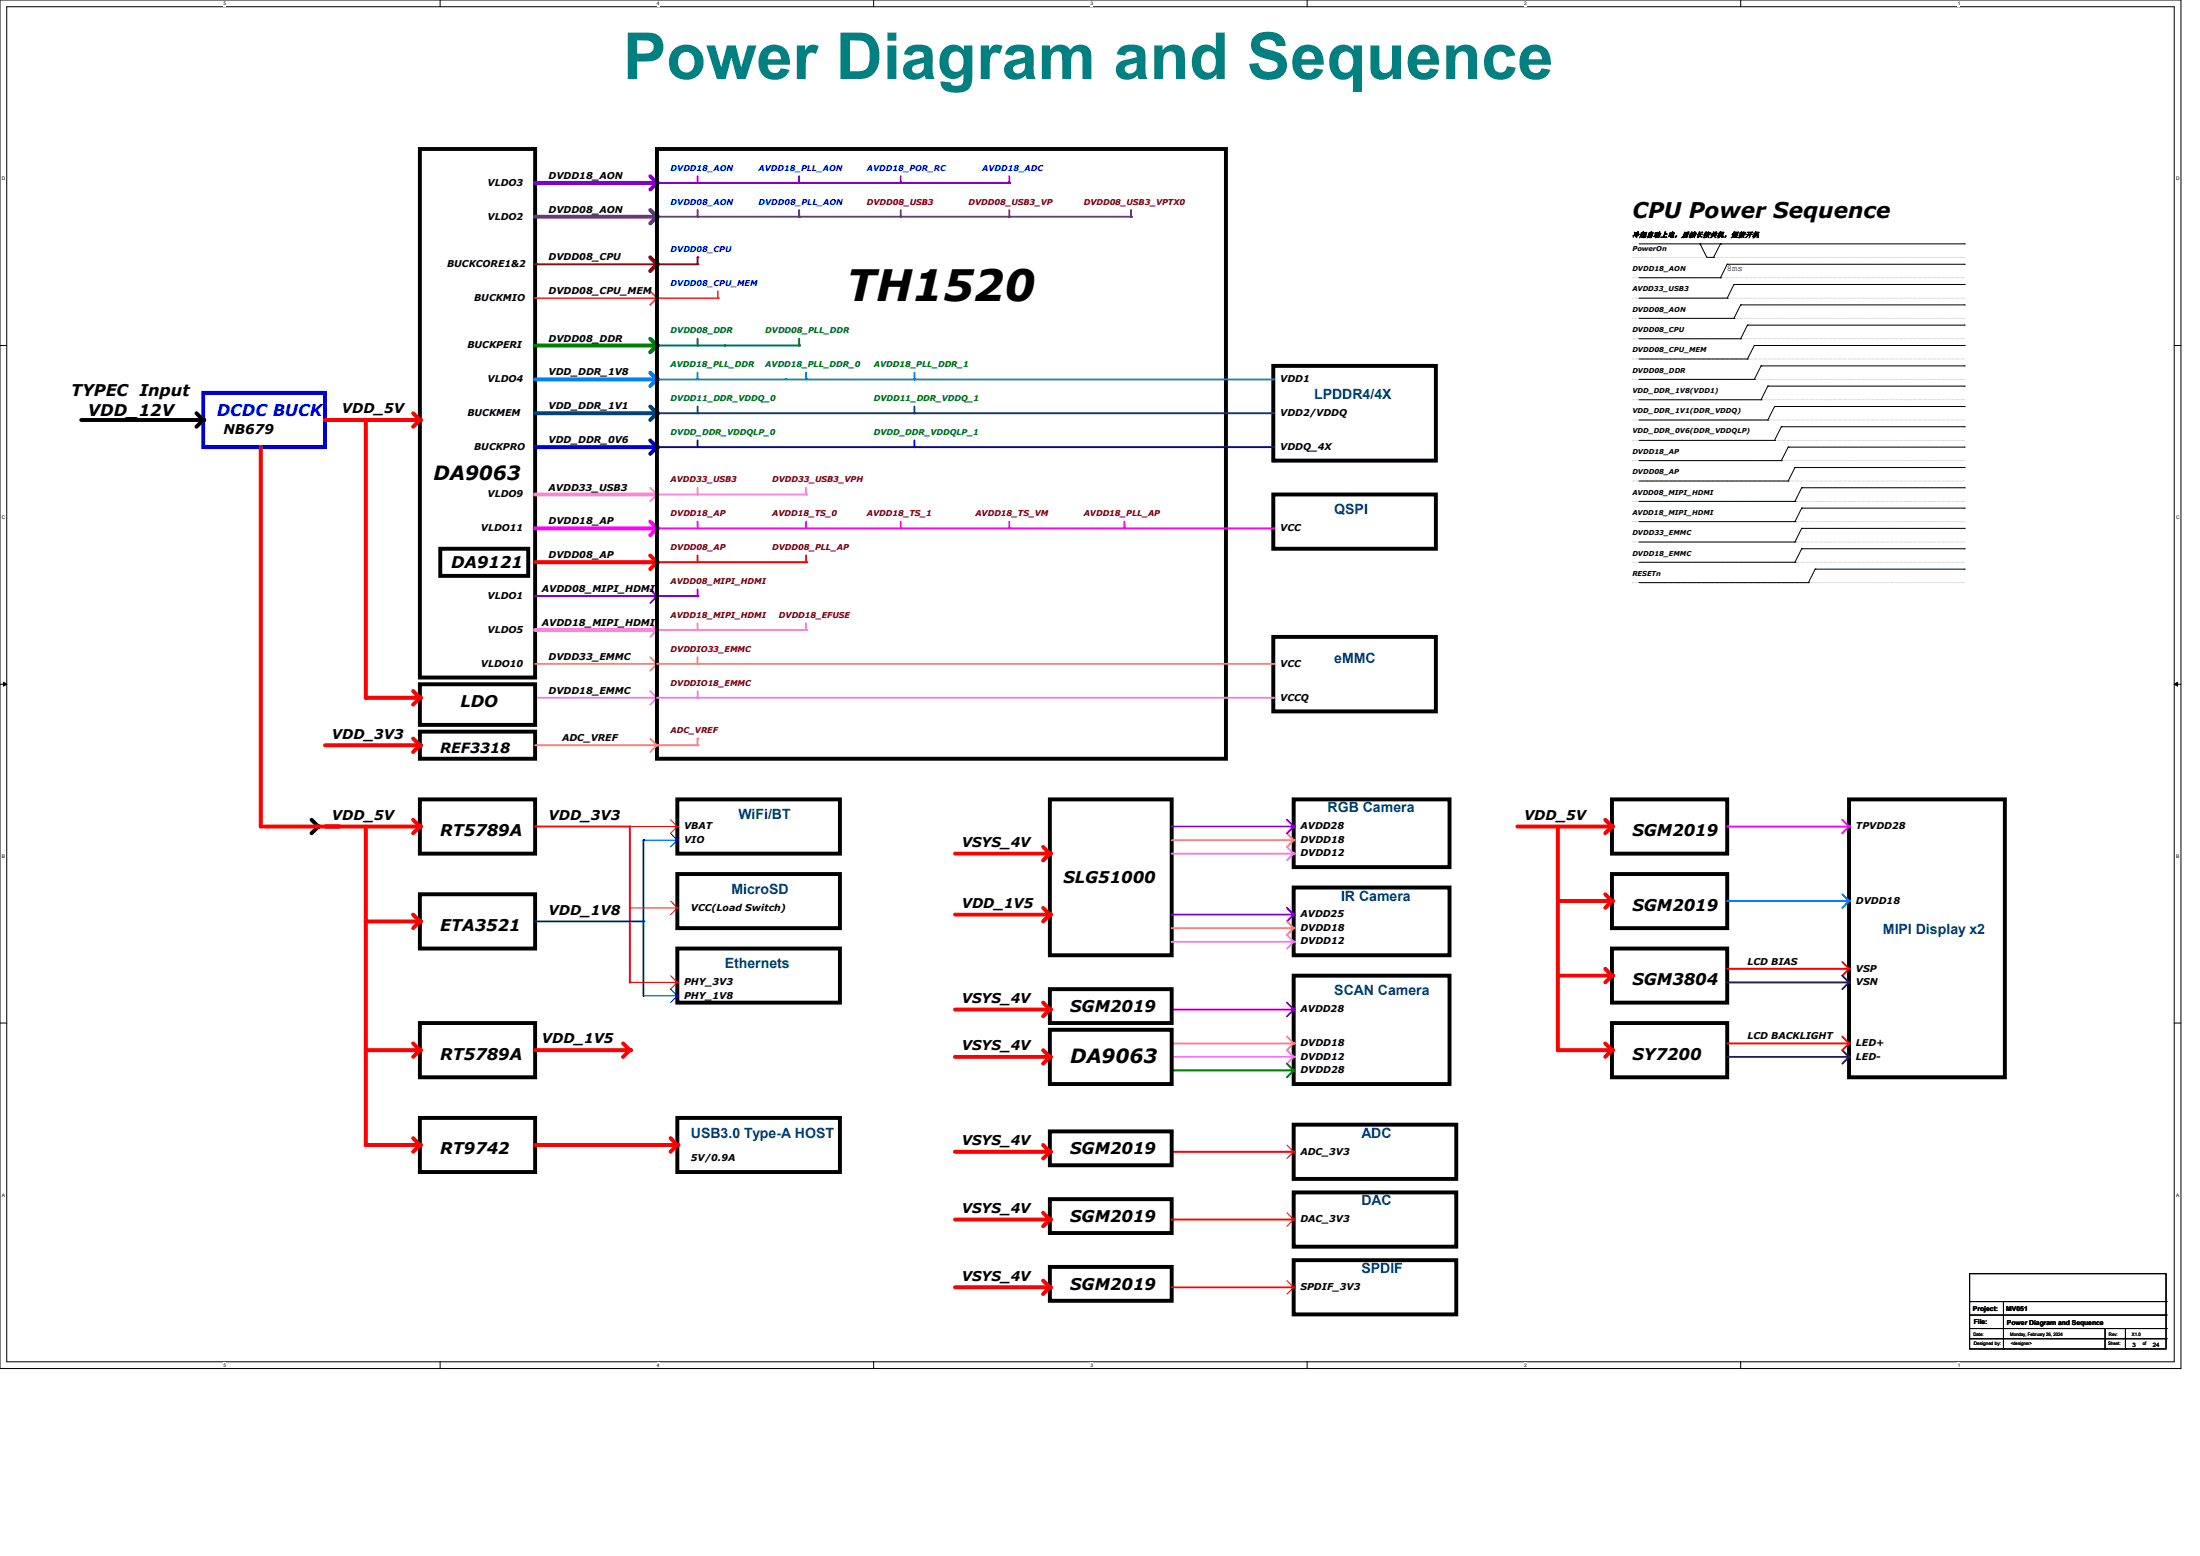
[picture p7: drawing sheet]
<svg xmlns="http://www.w3.org/2000/svg" width="297mm" height="210mm" viewBox="0 0 297 210" stroke-linecap="round" stroke-linejoin="round" font-family="sans-serif">
<path d="M0 0h294.4v184.7h-294.4zM.9 .9h292.6v182.9h-292.6z" fill="none" stroke="#000" stroke-width=".14"/>
<g fill="#fff">
<path d="M30.2 .1h.3v.7h-.3z"/>
<path d="M30.2 183.9h.3v.7h-.3z"/>
</g>
<path d="M59.4 0v.9M59.4 183.8v.9" fill="none" stroke="#000" stroke-width=".14"/>
<g fill="#fff">
<path d="M88.7 .1h.3v.7h-.3z"/>
<path d="M88.7 183.9h.3v.7h-.3z"/>
</g>
<path d="M117.9 0v.9M117.9 183.8v.9" fill="none" stroke="#000" stroke-width=".14"/>
<g fill="#fff">
<path d="M147.2 .1h.4v.7h-.4z"/>
<path d="M147.2 183.9h.4v.7h-.4z"/>
</g>
<path d="M176.5 0v.9M176.5 183.8v.9" fill="none" stroke="#000" stroke-width=".14"/>
<g fill="#fff">
<path d="M205.7 .1h.4v.7h-.4z"/>
<path d="M205.7 183.9h.4v.7h-.4z"/>
</g>
<path d="M235 0v.9M235 183.8v.9" fill="none" stroke="#000" stroke-width=".14"/>
<g fill="#fff">
<path d="M264.2 .1h.4v.7h-.4z"/>
<path d="M264.2 183.9h.4v.7h-.4z"/>
<path d="M.2 23.8h.5v.7h-.5z"/>
<path d="M293.8 23.8h.4v.7h-.4z"/>
<path d="M.2 69.5h.5v.7h-.5z"/>
<path d="M293.8 69.5h.4v.7h-.4z"/>
</g>
<path d="M0 46.6h.9M293.5 46.6h.9" fill="none" stroke="#000" stroke-width=".14"/>
<g fill="#fff">
<path d="M.2 115.2h.5v.8h-.5z"/>
<path d="M293.8 115.2h.4v.8h-.4z"/>
</g>
<path d="M0 92.4h.9M293.5 92.4h.9" fill="none" stroke="#000" stroke-width=".14"/>
<path d="M.5 92.1l.4 .3-.4 .2zM293.5 92.4l.5-.3v.5z" fill="#000" stroke="#000" stroke-width=".14"/>
<g fill="#fff">
<path d="M.2 160.9h.4v.8h-.4z"/>
<path d="M293.8 160.9h.4v.8h-.4z"/>
</g>
<g fill="none" stroke="#000" stroke-width=".14">
<path d="M233.2 35.7h.1M233.2 35.7l-.9 1.8M233.2 35.7h32M234.1 38.4h.1M234.1 38.4l-.9 1.8M234.1 38.4h31.1M265.2 35.7h.1M265.2 38.4h.1M221.3 40.2h11.9M221.3 51.2h15.5M221.3 43h12.8M221.3 45.7h13.7"/>
<path d="M221.3 48.5h14.6M221.3 54h16.4M221.3 56.7h17.4M221.3 59.4h18.3M233.2 40.2h.1M234.1 43h.1M235 41.1h.1M235 45.7h.1M235 41.1l-.9 1.9M235 41.1h30.2M235.9 43.9h.1M235.9 48.5h.1"/>
<path d="M235.9 43.9l-.9 1.8M235.9 43.9h29.3M236.8 46.6h.1M236.8 51.2h.1M236.8 46.6l-.9 1.9M236.8 46.6h28.4M237.7 49.4h.1M237.7 54h.1M237.7 49.4l-.9 1.8M237.7 49.4h27.5M238.7 52.1h.1M238.7 56.7h.1"/>
<path d="M238.7 52.1l-1 1.9M238.7 52.1h26.5M239.6 54.9h.1M239.6 59.4h.1M239.6 54.9l-.9 1.8M239.6 54.9h25.6M240.5 57.6h.1M240.5 57.6l-.9 1.8M240.5 57.6h24.7M265.2 41.1h.1M265.2 43.9h.1M265.2 46.6h.1"/>
<path d="M265.2 49.4h.1M265.2 52.1h.1M265.2 54.9h.1M265.2 57.6h.1M221.3 73.2h21M221.3 78.6h22.8M221.3 62.2h19.2M221.3 64.9h20.1M221.3 67.7h21M221.3 70.4h21M240.5 62.2h.1M241.4 60.3h.1"/>
<path d="M241.4 64.9h.1M241.4 60.3l-.9 1.9M241.4 60.3h23.8M242.3 63.1h.1M242.3 73.2h.1M242.3 67.7h.1M242.3 70.4h.1M242.3 63.1l-.9 1.8M242.3 63.1h22.9M243.2 65.8h.1M243.2 68.6h.1M243.2 71.3h.1"/>
<path d="M243.2 65.8l-.9 1.9M243.2 65.8h22M243.2 68.6l-.9 1.8M243.2 68.6h22M243.2 71.3h22M243.2 71.3l-.9 1.9M244.1 78.6h.1M245 76.8h.1M245 76.8h20.2M245 76.8l-.9 1.8M265.2 60.3h.1M265.2 63.1h.1"/>
<path d="M265.2 65.8h.1M265.2 68.6h.1M265.2 71.3h.1M265.2 76.8h.1M0 138.1h.9M293.5 138.1h.9"/>
</g>
<g fill="none" stroke="#c0c0c0" stroke-width=".14">
<path d="M220.4 40.2h44.8M220.4 43h44.8M220.4 45.7h44.8M220.4 48.5h44.8M220.4 51.2h44.8M220.4 54h44.8M220.4 56.7h44.8M220.4 59.4h44.8M265.2 40.2h.1M265.2 43h.1M265.2 45.7h.1M265.2 48.5h.1"/>
<path d="M265.2 51.2h.1M265.2 54h.1M265.2 56.7h.1M265.2 59.4h.1M220.4 62.2h44.8M220.4 64.9h44.8M220.4 67.7h44.8M220.4 70.4h44.8M220.4 73.2h44.8M220.4 78.6h44.8M265.2 62.2h.1M265.2 64.9h.1"/>
<path d="M265.2 67.7h.1M265.2 70.4h.1M265.2 73.2h.1M265.2 78.6h.1"/>
</g>
<path d="M27.4 53h16.5v7.3h-16.5z" fill="none" stroke="#00f" stroke-width=".53"/>
<path d="M56.7 20.1h15.5v71.3h-15.5z" fill="none" stroke="#000" stroke-width=".53"/>
<path d="M87.8 23.8l.9 .9" fill="none" stroke="#8000ff" stroke-width=".53"/>
<circle cx="88.7" cy="24.7" r=".26" fill="#8000ff"/>
<path d="M72.2 24.7h16.5" fill="none" stroke="#8000ff" stroke-width=".53"/>
<circle cx="88.7" cy="24.7" r=".26" fill="#8000ff"/>
<path d="M88.7 24.7l-.9 .9" fill="none" stroke="#8000ff" stroke-width=".53"/>
<circle cx="88.7" cy="24.7" r=".26" fill="#8000ff"/>
<path d="M88.7 24.7h47.5M136.2 24.7h.1" fill="none" stroke="#8000ff" stroke-width=".25"/>
<path d="M87.8 34.7l.9 1" fill="none" stroke="#800000" stroke-width=".53"/>
<circle cx="88.7" cy="35.7" r=".26" fill="#800000"/>
<path d="M72.2 35.7h16.5M88.7 35.7h.1" fill="none" stroke="#800000" stroke-width=".25"/>
<path d="M88.7 35.7l-.9 .9" fill="none" stroke="#800000" stroke-width=".53"/>
<circle cx="88.7" cy="35.7" r=".26" fill="#800000"/>
<path d="M87.8 39.3l.9 .9M72.2 40.2h16.5M88.7 40.2h.1M88.7 40.2l-.9 .9" fill="none" stroke="#ff8000" stroke-width=".25"/>
<path d="M87.8 45.7l.9 .9" fill="none" stroke="#008000" stroke-width=".53"/>
<circle cx="88.7" cy="46.6" r=".26" fill="#008000"/>
<path d="M88.7 46.6h9.1M97.8 46.6h.1M107.9 46.6h.1M107.9 45.7v.9" fill="none" stroke="#008000" stroke-width=".25"/>
<path d="M72.2 46.6h16.5" fill="none" stroke="#008000" stroke-width=".53"/>
<circle cx="88.7" cy="46.6" r=".26" fill="#008000"/>
<path d="M88.7 46.6l-.9 .9" fill="none" stroke="#008000" stroke-width=".53"/>
<circle cx="88.7" cy="46.6" r=".26" fill="#008000"/>
<path d="M97.8 46.6h10.1M107.9 46.6h.1" fill="none" stroke="#008000" stroke-width=".25"/>
<path d="M87.8 50.3l.9 .9" fill="none" stroke="#0080ff" stroke-width=".53"/>
<circle cx="88.7" cy="51.2" r=".26" fill="#0080ff"/>
<path d="M72.2 51.2h16.5" fill="none" stroke="#0080ff" stroke-width=".53"/>
<circle cx="88.7" cy="51.2" r=".26" fill="#0080ff"/>
<path d="M88.7 51.2l-.9 .9" fill="none" stroke="#0080ff" stroke-width=".53"/>
<circle cx="88.7" cy="51.2" r=".26" fill="#0080ff"/>
<path d="M86.9 51.2h36.5M106.1 51.2h.1M123.4 51.2h.1" fill="none" stroke="#0080ff" stroke-width=".25"/>
<path d="M87.8 65.8l.9 .9M88.7 66.7h.1" fill="none" stroke="#ff80c0" stroke-width=".25"/>
<path d="M72.2 66.7h16.5" fill="none" stroke="#ff80c0" stroke-width=".53"/>
<circle cx="88.7" cy="66.7" r=".26" fill="#ff80c0"/>
<path d="M88.7 66.7h.1M88.7 66.7l-.9 1" fill="none" stroke="#ff80c0" stroke-width=".25"/>
<path d="M87.8 70.4l.9 .9" fill="none" stroke="#f0f" stroke-width=".53"/>
<circle cx="88.7" cy="71.3" r=".26" fill="#f0f"/>
<path d="M72.2 71.3h16.5" fill="none" stroke="#f0f" stroke-width=".53"/>
<circle cx="88.7" cy="71.3" r=".26" fill="#f0f"/>
<path d="M88.7 71.3l-.9 .9" fill="none" stroke="#f0f" stroke-width=".53"/>
<circle cx="88.7" cy="71.3" r=".26" fill="#f0f"/>
<path d="M43.9 56.7h12.8" fill="none" stroke="#f00" stroke-width=".53"/>
<circle cx="56.7" cy="56.7" r=".26" fill="#f00"/>
<path d="M35.2 60.3v51.2" fill="none" stroke="#f00" stroke-width=".53"/>
<circle cx="35.2" cy="111.5" r=".26" fill="#f00"/>
<path d="M91.4 118h22v7.3h-22zM91.4 107.9h22v7.3h-22z" fill="none" stroke="#000" stroke-width=".53"/>
<path d="M94.2 24.7h.1M94.2 23.8v.9M107.9 24.7h.1M107.9 23.8v.9M121.6 24.7h.1M121.6 23.8v.9M136.2 24.7h.1M136.2 23.8v.9" fill="none" stroke="#8000ff" stroke-width=".25"/>
<path d="M94.2 29.3h.1M94.2 28.3v1" fill="none" stroke="#800080" stroke-width=".25"/>
<path d="M87.8 28.3l.9 1" fill="none" stroke="#800080" stroke-width=".53"/>
<circle cx="88.7" cy="29.3" r=".26" fill="#800080"/>
<path d="M72.2 29.3h16.5" fill="none" stroke="#800080" stroke-width=".53"/>
<circle cx="88.7" cy="29.3" r=".26" fill="#800080"/>
<path d="M88.7 29.3l-.9 .9" fill="none" stroke="#800080" stroke-width=".53"/>
<circle cx="88.7" cy="29.3" r=".26" fill="#800080"/>
<path d="M107.9 29.3h.1M107.9 28.3v1" fill="none" stroke="#800080" stroke-width=".25"/>
<path d="M88.7 35.7h5.5M94.2 35.7h.1M94.2 34.7h.1M94.2 34.7v1" fill="none" stroke="#800000" stroke-width=".25"/>
<path d="M96.9 39.3v.9M88.7 40.2h8.2M96.9 40.2h.1" fill="none" stroke="#ff8000" stroke-width=".25"/>
<path d="M94.2 46.6h.1M94.2 45.7v.9" fill="none" stroke="#008000" stroke-width=".25"/>
<path d="M94.2 51.2h.1M94.2 50.3v.9M108.8 51.2h.1M108.8 50.3v.9M123.4 51.2h.1M123.4 50.3v.9" fill="none" stroke="#0080ff" stroke-width=".25"/>
<path d="M87.8 54.9l.9 .9" fill="none" stroke="#004080" stroke-width=".53"/>
<circle cx="88.7" cy="55.8" r=".26" fill="#004080"/>
<path d="M94.2 55.8h.1M94.2 54.9v.9" fill="none" stroke="#004080" stroke-width=".25"/>
<path d="M72.2 55.8h16.5" fill="none" stroke="#004080" stroke-width=".53"/>
<circle cx="88.7" cy="55.8" r=".26" fill="#004080"/>
<path d="M88.7 55.8l-.9 .9" fill="none" stroke="#004080" stroke-width=".53"/>
<circle cx="88.7" cy="55.8" r=".26" fill="#004080"/>
<path d="M86.9 55.8h36.5M123.4 55.8h.1M123.4 54.9v.9" fill="none" stroke="#004080" stroke-width=".25"/>
<path d="M87.8 59.4l.9 .9" fill="none" stroke="#0000a0" stroke-width=".53"/>
<circle cx="88.7" cy="60.3" r=".26" fill="#0000a0"/>
<path d="M94.2 59.4v.9M94.2 60.3h.1" fill="none" stroke="#0000a0" stroke-width=".25"/>
<path d="M72.2 60.3h16.5" fill="none" stroke="#0000a0" stroke-width=".53"/>
<circle cx="88.7" cy="60.3" r=".26" fill="#0000a0"/>
<path d="M88.7 60.3l-.9 1" fill="none" stroke="#0000a0" stroke-width=".53"/>
<circle cx="88.7" cy="60.3" r=".26" fill="#0000a0"/>
<path d="M123.4 59.4v.9M86.9 60.3h36.5M123.4 60.3h.1" fill="none" stroke="#0000a0" stroke-width=".25"/>
<path d="M88.7 66.7h20.1M94.2 66.7h.1M94.2 65.8v.9M108.8 66.7h.1M108.8 65.8v.9" fill="none" stroke="#ff80c0" stroke-width=".25"/>
<path d="M88.7 29.3h64M121.6 29.3h.1M121.6 28.3v1M136.2 29.3h.1M136.2 28.3v1M152.7 29.3h.1M152.7 28.3v1" fill="none" stroke="#800080" stroke-width=".25"/>
<path d="M88.7 71.3h63.1M94.2 71.3h.1M94.2 70.4v.9M108.8 71.3h.1M108.8 70.4v.9M121.6 71.3h.1M121.6 70.4v.9M136.2 71.3h.1M136.2 70.4v.9M151.8 71.3h.1M151.8 70.4v.9" fill="none" stroke="#f0f" stroke-width=".25"/>
<path d="M88.7 75.9h20.1M108.8 75.9h.1" fill="none" stroke="#f00" stroke-width=".25"/>
<path d="M87.8 75l.9 .9" fill="none" stroke="#f00" stroke-width=".53"/>
<circle cx="88.7" cy="75.9" r=".26" fill="#f00"/>
<path d="M94.2 75.9h.1M94.2 75v.9" fill="none" stroke="#f00" stroke-width=".25"/>
<path d="M72.2 75.9h16.5" fill="none" stroke="#f00" stroke-width=".53"/>
<circle cx="88.7" cy="75.9" r=".26" fill="#f00"/>
<path d="M88.7 75.9l-.9 .9" fill="none" stroke="#f00" stroke-width=".53"/>
<circle cx="88.7" cy="75.9" r=".26" fill="#f00"/>
<path d="M108.8 75.9h.1M108.8 75v.9" fill="none" stroke="#f00" stroke-width=".25"/>
<path d="M87.8 79.5l.9 1M94.2 79.5v1M72.2 80.5h22M88.7 80.5h.1M88.7 80.5l-.9 .9M94.2 80.5h.1" fill="none" stroke="#8000ff" stroke-width=".25"/>
<path d="M87.8 84.1l.9 .9M88.7 85h.1M94.2 85h.1M94.2 84.1v.9M108.8 85h.1M108.8 84.1v.9" fill="none" stroke="#ff80c0" stroke-width=".25"/>
<path d="M72.2 85h16.5" fill="none" stroke="#ff80c0" stroke-width=".53"/>
<circle cx="88.7" cy="85" r=".26" fill="#ff80c0"/>
<path d="M88.7 85h.1M88.7 85h20.1M88.7 85l-.9 1M108.8 85h.1" fill="none" stroke="#ff80c0" stroke-width=".25"/>
<path d="M72.2 89.6h99.7M87.8 88.7l.9 .9M88.7 89.6h.1M88.7 89.6l-.9 .9M94.2 89.6h.1M94.2 88.7v.9M171.9 89.6h.1" fill="none" stroke="#ff8080" stroke-width=".25"/>
<path d="M72.2 94.2h99.7M87.8 93.3l.9 .9M88.7 94.2h.1M88.7 94.2l-.9 .9M94.2 94.2h.1M94.2 93.3v.9M171.9 94.2h.1" fill="none" stroke="#ff80ff" stroke-width=".25"/>
<path d="M88.7 20.1h76.8v82.3h-76.8zM171.9 49.4h21.9v12.8h-21.9zM171.9 66.7h21.9v7.4h-21.9zM56.7 92.4h15.5v5.4h-15.5zM171.9 86h21.9v10h-21.9z" fill="none" stroke="#000" stroke-width=".53"/>
<path d="M123.4 60.3h48.5M171.9 60.3h.1" fill="none" stroke="#0000a0" stroke-width=".25"/>
<path d="M123.4 55.8h48.5M171.9 55.8h.1" fill="none" stroke="#004080" stroke-width=".25"/>
<path d="M123.4 51.2h48.5M171.9 51.2h.1" fill="none" stroke="#0080ff" stroke-width=".25"/>
<path d="M151.8 71.3h20.1M171.9 71.3h.1" fill="none" stroke="#f0f" stroke-width=".25"/>
<path d="M55.8 55.8l.9 .9" fill="none" stroke="#f00" stroke-width=".53"/>
<circle cx="56.7" cy="56.7" r=".26" fill="#f00"/>
<path d="M56.7 56.7l-.9 .9" fill="none" stroke="#f00" stroke-width=".53"/>
<circle cx="56.7" cy="56.7" r=".26" fill="#f00"/>
<path d="M55.8 93.3l.9 .9" fill="none" stroke="#f00" stroke-width=".53"/>
<circle cx="56.7" cy="94.2" r=".26" fill="#f00"/>
<path d="M56.7 94.2l-.9 .9" fill="none" stroke="#f00" stroke-width=".53"/>
<circle cx="56.7" cy="94.2" r=".26" fill="#f00"/>
<path d="M49.4 94.2h7.3" fill="none" stroke="#f00" stroke-width=".53"/>
<circle cx="56.7" cy="94.2" r=".26" fill="#f00"/>
<path d="M49.4 56.7v37.5" fill="none" stroke="#f00" stroke-width=".53"/>
<circle cx="49.4" cy="94.2" r=".26" fill="#f00"/>
<path d="M56.7 107.9h15.5v7.3h-15.5z" fill="none" stroke="#000" stroke-width=".53"/>
<path d="M43.9 111.5h12.8" fill="none" stroke="#f00" stroke-width=".53"/>
<circle cx="56.7" cy="111.5" r=".26" fill="#f00"/>
<path d="M42.1 110.6l.9 .9-.9 1" fill="none" stroke="#000" stroke-width=".53"/>
<circle cx="43" cy="111.5" r=".26" fill="#000"/>
<path d="M35.7 111.5h10" fill="none" stroke="#f00" stroke-width=".53"/>
<circle cx="45.7" cy="111.5" r=".26" fill="#f00"/>
<path d="M55.8 110.6l.9 .9" fill="none" stroke="#f00" stroke-width=".53"/>
<circle cx="56.7" cy="111.5" r=".26" fill="#f00"/>
<path d="M56.7 111.5l-.9 1" fill="none" stroke="#f00" stroke-width=".53"/>
<circle cx="56.7" cy="111.5" r=".26" fill="#f00"/>
<path d="M11 56.7h16.4M26.5 55.8l.9 .9M27.4 56.7l-.9 .9M56.7 120.7h15.5v7.3h-15.5z" fill="none" stroke="#000" stroke-width=".53"/>
<circle cx="27.4" cy="56.7" r=".26" fill="#000"/>
<path d="M55.8 123.4l.9 1" fill="none" stroke="#f00" stroke-width=".53"/>
<circle cx="56.7" cy="124.4" r=".26" fill="#f00"/>
<path d="M56.7 124.4l-.9 .9" fill="none" stroke="#f00" stroke-width=".53"/>
<circle cx="56.7" cy="124.4" r=".26" fill="#f00"/>
<path d="M49.4 124.4h7.3" fill="none" stroke="#f00" stroke-width=".53"/>
<circle cx="56.7" cy="124.4" r=".26" fill="#f00"/>
<path d="M49.4 111.5v12.9" fill="none" stroke="#f00" stroke-width=".53"/>
<circle cx="49.4" cy="124.4" r=".26" fill="#f00"/>
<g fill="none" stroke="#f00" stroke-width=".14">
<path d="M84.1 111.5h.1M84.1 111.5h7.3M90.5 110.6l.9 .9M91.4 111.5h.1M91.4 111.5l-.9 1M85 122.5h.1M85 132.6h.1M85 122.5h6.4M85 132.6h6.4M90.5 121.6l.9 .9M90.5 131.7l.9 .9M91.4 122.5h.1"/>
<path d="M91.4 132.6h.1M91.4 122.5l-.9 .9M91.4 132.6l-.9 .9"/>
</g>
<path d="M86.9 113.4h4.5M90.5 112.5l.9 .9M91.4 113.4h.1M91.4 113.4l-.9 .9M86.9 134.4h4.5M90.5 133.5l.9 .9M91.4 134.4h.1M91.4 134.4l-.9 .9" fill="none" stroke="#00f" stroke-width=".14"/>
<path d="M72.2 111.5h12.8M85 111.5h.1M85 111.5v21.1M85 132.6h.1" fill="none" stroke="#f00" stroke-width=".25"/>
<path d="M86.9 113.4h.1M86.9 113.4v21M72.2 124.4h14.7M86.9 124.4h.1" fill="none" stroke="#00f" stroke-width=".25"/>
<path d="M91.4 128h22v7.3h-22z" fill="none" stroke="#000" stroke-width=".53"/>
<path d="M49.4 124.4v30.1" fill="none" stroke="#f00" stroke-width=".53"/>
<circle cx="49.4" cy="154.5" r=".26" fill="#f00"/>
<path d="M174.6 107.9h21.1v9.1h-21.1zM217.6 107.9h15.6v7.3h-15.6zM217.6 118h15.6v7.3h-15.6zM217.6 128h15.6v7.3h-15.6z" fill="none" stroke="#000" stroke-width=".53"/>
<path d="M216.7 110.6l.9 .9" fill="none" stroke="#f00" stroke-width=".53"/>
<circle cx="217.6" cy="111.5" r=".26" fill="#f00"/>
<path d="M217.6 111.5l-.9 1" fill="none" stroke="#f00" stroke-width=".53"/>
<circle cx="217.6" cy="111.5" r=".26" fill="#f00"/>
<path d="M204.8 111.5h12.8" fill="none" stroke="#f00" stroke-width=".53"/>
<circle cx="217.6" cy="111.5" r=".26" fill="#f00"/>
<path d="M216.7 120.7l.9 .9" fill="none" stroke="#f00" stroke-width=".53"/>
<circle cx="217.6" cy="121.6" r=".26" fill="#f00"/>
<path d="M217.6 121.6l-.9 .9" fill="none" stroke="#f00" stroke-width=".53"/>
<circle cx="217.6" cy="121.6" r=".26" fill="#f00"/>
<path d="M210.3 121.6h7.3" fill="none" stroke="#f00" stroke-width=".53"/>
<circle cx="217.6" cy="121.6" r=".26" fill="#f00"/>
<path d="M210.3 111.5v30.2" fill="none" stroke="#f00" stroke-width=".53"/>
<circle cx="210.3" cy="141.7" r=".26" fill="#f00"/>
<path d="M216.7 130.7l.9 1" fill="none" stroke="#f00" stroke-width=".53"/>
<circle cx="217.6" cy="131.7" r=".26" fill="#f00"/>
<path d="M217.6 131.7l-.9 .9" fill="none" stroke="#f00" stroke-width=".53"/>
<circle cx="217.6" cy="131.7" r=".26" fill="#f00"/>
<path d="M210.3 131.7h7.3" fill="none" stroke="#f00" stroke-width=".53"/>
<circle cx="217.6" cy="131.7" r=".26" fill="#f00"/>
<path d="M141.7 107.9h16.5v21h-16.5zM174.6 119.8h21.1v9.1h-21.1zM249.6 107.9h21.1v37.5h-21.1zM174.6 131.7h21.1v14.6h-21.1zM217.6 138.1h15.6v7.3h-15.6z" fill="none" stroke="#000" stroke-width=".53"/>
<path d="M158.2 113.4h16.4M173.7 112.5l.9 .9M174.6 113.4h.1M174.6 113.4l-.9 .9M158.2 125.3h16.4M173.7 124.4l.9 .9M173.7 139.9l.9 .9M174.6 125.3h.1M174.6 125.3l-.9 .9M158.2 140.8h16.4M174.6 140.8h.1M174.6 140.8l-.9 .9" fill="none" stroke="#ff8080" stroke-width=".25"/>
<path d="M158.2 115.2h16.4M173.7 114.3l.9 .9M174.6 115.2h.1M174.6 115.2l-.9 .9M158.2 127.1h16.4M173.7 126.2l.9 .9M174.6 127.1h.1M174.6 127.1l-.9 .9M158.2 142.6h16.4M173.7 141.7l.9 .9M174.6 142.6h.1M174.6 142.6l-.9 1" fill="none" stroke="#ff80ff" stroke-width=".25"/>
<path d="M158.2 111.5h16.4M173.7 110.6l.9 .9M174.6 111.5h.1M174.6 111.5l-.9 1M158.2 123.4h16.4M158.2 136.2h16.4M173.7 122.5l.9 .9M173.7 135.3l.9 .9M174.6 123.4h.1M174.6 136.2h.1M174.6 123.4l-.9 1M174.6 136.2l-.9 1" fill="none" stroke="#8000ff" stroke-width=".25"/>
<path d="M158.2 144.5h16.4M173.7 143.6l.9 .9M174.6 144.5h.1M174.6 144.5l-.9 .9" fill="none" stroke="#008000" stroke-width=".25"/>
<path d="M216.7 140.8l.9 .9" fill="none" stroke="#f00" stroke-width=".53"/>
<circle cx="217.6" cy="141.7" r=".26" fill="#f00"/>
<path d="M217.6 141.7l-.9 .9" fill="none" stroke="#f00" stroke-width=".53"/>
<circle cx="217.6" cy="141.7" r=".26" fill="#f00"/>
<path d="M210.3 141.7h7.3" fill="none" stroke="#f00" stroke-width=".53"/>
<circle cx="217.6" cy="141.7" r=".26" fill="#f00"/>
<path d="M233.2 111.5h16.4M248.7 110.6l.9 .9M249.6 111.5h.1M249.6 111.5l-.9 1" fill="none" stroke="#f0f" stroke-width=".25"/>
<path d="M233.2 130.7h16.4M248.7 129.8l.9 .9M248.7 139.9l.9 .9M249.6 130.7h.1M249.6 130.7l-.9 1M233.2 140.8h16.4M249.6 140.8h.1M249.6 140.8l-.9 .9" fill="none" stroke="#f00" stroke-width=".25"/>
<path d="M233.2 132.6h16.4M248.7 131.7l.9 .9M249.6 132.6h.1M249.6 132.6l-.9 .9M233.2 142.6h16.4M248.7 141.7l.9 .9M249.6 142.6h.1M249.6 142.6l-.9 1" fill="none" stroke="#400040" stroke-width=".25"/>
<path d="M233.2 121.6h16.4M248.7 120.7l.9 .9M249.6 121.6h.1M249.6 121.6l-.9 .9" fill="none" stroke="#0080ff" stroke-width=".25"/>
<path d="M140.8 114.3l.9 .9" fill="none" stroke="#f00" stroke-width=".53"/>
<circle cx="141.7" cy="115.2" r=".26" fill="#f00"/>
<path d="M141.7 115.2l-.9 .9" fill="none" stroke="#f00" stroke-width=".53"/>
<circle cx="141.7" cy="115.2" r=".26" fill="#f00"/>
<path d="M128.9 115.2h12.8" fill="none" stroke="#f00" stroke-width=".53"/>
<circle cx="141.7" cy="115.2" r=".26" fill="#f00"/>
<path d="M56.7 150.9h15.5v7.3h-15.5z" fill="none" stroke="#000" stroke-width=".53"/>
<path d="M55.8 153.6l.9 .9" fill="none" stroke="#f00" stroke-width=".53"/>
<circle cx="56.7" cy="154.5" r=".26" fill="#f00"/>
<path d="M56.7 154.5l-.9 .9" fill="none" stroke="#f00" stroke-width=".53"/>
<circle cx="56.7" cy="154.5" r=".26" fill="#f00"/>
<path d="M49.4 154.5h7.3" fill="none" stroke="#f00" stroke-width=".53"/>
<circle cx="56.7" cy="154.5" r=".26" fill="#f00"/>
<path d="M59.4 74.1h11.9v3.6h-11.9zM141.7 139h16.5v7.3h-16.5zM141.7 133.5h16.5v4.6h-16.5zM91.4 150.9h22v7.3h-22zM141.7 152.7h16.5v4.6h-16.5zM174.6 151.8h22v7.3h-22zM141.7 161.8h16.5v4.6h-16.5zM174.6 160.9h22v7.4h-22z" fill="none" stroke="#000" stroke-width=".53"/>
<path d="M173.7 154.5l.9 .9M174.6 155.4h.1M174.6 155.4l-.9 1M173.7 163.7l.9 .9M174.6 164.6h.1M174.6 164.6l-.9 .9" fill="none" stroke="#f00" stroke-width=".14"/>
<path d="M158.2 155.4h16.4M174.6 155.4h.1M158.2 164.6h16.4M174.6 164.6h.1" fill="none" stroke="#f00" stroke-width=".25"/>
<path d="M140.8 154.5l.9 .9" fill="none" stroke="#f00" stroke-width=".53"/>
<circle cx="141.7" cy="155.4" r=".26" fill="#f00"/>
<path d="M141.7 155.4l-.9 1" fill="none" stroke="#f00" stroke-width=".53"/>
<circle cx="141.7" cy="155.4" r=".26" fill="#f00"/>
<path d="M128.9 155.4h12.8" fill="none" stroke="#f00" stroke-width=".53"/>
<circle cx="141.7" cy="155.4" r=".26" fill="#f00"/>
<path d="M140.8 163.7l.9 .9" fill="none" stroke="#f00" stroke-width=".53"/>
<circle cx="141.7" cy="164.6" r=".26" fill="#f00"/>
<path d="M141.7 164.6l-.9 .9" fill="none" stroke="#f00" stroke-width=".53"/>
<circle cx="141.7" cy="164.6" r=".26" fill="#f00"/>
<path d="M128.9 164.6h12.8" fill="none" stroke="#f00" stroke-width=".53"/>
<circle cx="141.7" cy="164.6" r=".26" fill="#f00"/>
<path d="M141.7 171h16.5v4.6h-16.5zM174.6 170.1h22v7.3h-22z" fill="none" stroke="#000" stroke-width=".53"/>
<path d="M140.8 172.8l.9 .9" fill="none" stroke="#f00" stroke-width=".53"/>
<circle cx="141.7" cy="173.7" r=".26" fill="#f00"/>
<path d="M173.7 172.8l.9 .9M174.6 173.7h.1" fill="none" stroke="#f00" stroke-width=".14"/>
<path d="M141.7 173.7l-.9 .9" fill="none" stroke="#f00" stroke-width=".53"/>
<circle cx="141.7" cy="173.7" r=".26" fill="#f00"/>
<path d="M174.6 173.7h.1M174.6 173.7l-.9 .9" fill="none" stroke="#f00" stroke-width=".14"/>
<path d="M128.9 173.7h12.8" fill="none" stroke="#f00" stroke-width=".53"/>
<circle cx="141.7" cy="173.7" r=".26" fill="#f00"/>
<path d="M158.2 173.7h16.4M174.6 173.7h.1" fill="none" stroke="#f00" stroke-width=".25"/>
<path d="M140.8 135.3l.9 .9" fill="none" stroke="#f00" stroke-width=".53"/>
<circle cx="141.7" cy="136.2" r=".26" fill="#f00"/>
<path d="M141.7 136.2l-.9 1" fill="none" stroke="#f00" stroke-width=".53"/>
<circle cx="141.7" cy="136.2" r=".26" fill="#f00"/>
<path d="M128.9 136.2h12.8" fill="none" stroke="#f00" stroke-width=".53"/>
<circle cx="141.7" cy="136.2" r=".26" fill="#f00"/>
<path d="M140.8 141.7l.9 .9" fill="none" stroke="#f00" stroke-width=".53"/>
<circle cx="141.7" cy="142.6" r=".26" fill="#f00"/>
<path d="M141.7 142.6l-.9 1" fill="none" stroke="#f00" stroke-width=".53"/>
<circle cx="141.7" cy="142.6" r=".26" fill="#f00"/>
<path d="M128.9 142.6h12.8" fill="none" stroke="#f00" stroke-width=".53"/>
<circle cx="141.7" cy="142.6" r=".26" fill="#f00"/>
<path d="M140.8 122.5l.9 .9" fill="none" stroke="#f00" stroke-width=".53"/>
<circle cx="141.7" cy="123.4" r=".26" fill="#f00"/>
<path d="M141.7 123.4l-.9 1" fill="none" stroke="#f00" stroke-width=".53"/>
<circle cx="141.7" cy="123.4" r=".26" fill="#f00"/>
<path d="M128.9 123.4h12.8" fill="none" stroke="#f00" stroke-width=".53"/>
<circle cx="141.7" cy="123.4" r=".26" fill="#f00"/>
<path d="M56.7 138.1h15.5v7.3h-15.5z" fill="none" stroke="#000" stroke-width=".53"/>
<path d="M55.8 140.8l.9 .9" fill="none" stroke="#f00" stroke-width=".53"/>
<circle cx="56.7" cy="141.7" r=".26" fill="#f00"/>
<path d="M56.7 141.7l-.9 .9" fill="none" stroke="#f00" stroke-width=".53"/>
<circle cx="56.7" cy="141.7" r=".26" fill="#f00"/>
<path d="M49.4 141.7h7.3" fill="none" stroke="#f00" stroke-width=".53"/>
<circle cx="56.7" cy="141.7" r=".26" fill="#f00"/>
<path d="M84.1 140.8l.9 .9" fill="none" stroke="#f00" stroke-width=".53"/>
<circle cx="85" cy="141.7" r=".26" fill="#f00"/>
<path d="M85 141.7l-.9 .9" fill="none" stroke="#f00" stroke-width=".53"/>
<circle cx="85" cy="141.7" r=".26" fill="#f00"/>
<path d="M72.2 141.7h12.8" fill="none" stroke="#f00" stroke-width=".53"/>
<circle cx="85" cy="141.7" r=".26" fill="#f00"/>
<path d="M90.5 153.6l.9 .9" fill="none" stroke="#f00" stroke-width=".53"/>
<circle cx="91.4" cy="154.5" r=".26" fill="#f00"/>
<path d="M91.4 154.5l-.9 .9" fill="none" stroke="#f00" stroke-width=".53"/>
<circle cx="91.4" cy="154.5" r=".26" fill="#f00"/>
<path d="M72.2 154.5h19.2" fill="none" stroke="#f00" stroke-width=".53"/>
<circle cx="91.4" cy="154.5" r=".26" fill="#f00"/>
<path d="M221.3 75.9h21M242.3 75.9h.1M243.2 74.1h.1M243.2 74.1h22M243.2 74.1l-.9 1.8M265.2 74.1h.1" fill="none" stroke="#000" stroke-width=".14"/>
<path d="M220.4 75.9h44.8M265.2 75.9h.1" fill="none" stroke="#c0c0c0" stroke-width=".14"/>
<path d="M56.7 98.7h15.5v3.7h-15.5z" fill="none" stroke="#000" stroke-width=".53"/>
<path d="M94.2 99.7h.1M94.2 99.7v.9" fill="none" stroke="#ff8080" stroke-width=".25"/>
<path d="M55.8 99.7l.9 .9" fill="none" stroke="#f00" stroke-width=".53"/>
<circle cx="56.7" cy="100.6" r=".26" fill="#f00"/>
<path d="M87.8 99.7l.9 .9M88.7 100.6h.1" fill="none" stroke="#ff8080" stroke-width=".25"/>
<path d="M56.7 100.6l-.9 .9" fill="none" stroke="#f00" stroke-width=".53"/>
<circle cx="56.7" cy="100.6" r=".26" fill="#f00"/>
<path d="M72.2 100.6h22M88.7 100.6h.1M88.7 100.6l-.9 .9M94.2 100.6h.1" fill="none" stroke="#ff8080" stroke-width=".25"/>
<path d="M43.9 100.6h12.8" fill="none" stroke="#f00" stroke-width=".53"/>
<circle cx="56.7" cy="100.6" r=".26" fill="#f00"/>
<g fill="none" stroke="#000" stroke-width=".14">
<path d="M221.3 32.9h43.9M221.3 37.5h11M229.5 32.9h.1M229.5 32.9l.9 1.8h.9M231.3 34.7h.1M232.3 32.9h.1M232.3 37.5h.1M232.3 32.9l-1 1.8M265.2 32.9h.1M265.9 171.9h26.5v10.2h-26.5zM265.9 175.7h26.5M265.9 177.5h26.5"/>
<path d="M265.9 179.3h26.5M270.5 175.7v6.4M284.2 179.3v2.8M286.9 179.3v2.8M292.4 175.7h.1M292.4 177.5h.1M292.4 179.3h.1M265.9 180.7h26.5M270.5 182.1h.1M284.2 182.1h.1M286.9 182.1h.1M292.4 180.7h.1"/>
</g>
<path d="M220.4 34.7h44.8M220.4 37.5h44.8M265.2 34.7h.1M265.2 37.5h.1" fill="none" stroke="#c0c0c0" stroke-width=".14"/>
<text font-size="8.8" fill="#008080" x="84.1" y="10.7">Power Diagram and Sequence</text>
<text font-size="5.8" x="114.3" y="40.6">TH1520</text>
<text font-size="2.9" x="220.4" y="29.4">CPU Power Sequence</text>
<g font-size="2.6">
<text x="58.5" y="64.8">DA9063</text>
<text x="144.5" y="143.5">DA9063</text>
</g>
<g font-size="2.2">
<text x="9.6" y="53.4">TYPEC Input</text>
<text x="11.9" y="56.2">VDD_12V</text>
<text x="60.9" y="76.6">DA9121</text>
<text x="62.2" y="95.5">LDO</text>
<text x="59.4" y="112.8">RT5789A</text>
<text x="220.4" y="112.8">SGM2019</text>
<text x="143.6" y="119.2">SLG51000</text>
<text x="59.4" y="125.6">ETA3521</text>
<text x="220.4" y="122.9">SGM2019</text>
<text x="144.5" y="136.6">SGM2019</text>
<text x="220.4" y="132.9">SGM3804</text>
<text x="59.4" y="143">RT5789A</text>
<text x="220.4" y="143">SY7200</text>
<text x="59.4" y="155.8">RT9742</text>
<text x="144.5" y="155.8">SGM2019</text>
<text x="144.5" y="165">SGM2019</text>
<text x="144.5" y="174.1">SGM2019</text>
</g>
<text font-size="2.2" fill="#00f" x="29.3" y="56.2">DCDC BUCK</text>
<g font-size="1.9" fill="#004080">
<text x="177.4" y="53.9">LPDDR4/4X</text>
<text x="180.1" y="69.4">QSPI</text>
<text x="180.1" y="89.5">eMMC</text>
<text x="99.7" y="110.6">WiFi/BT</text>
<text x="179.2" y="109.6">RGB Camera</text>
<text x="98.7" y="120.6">MicroSD</text>
<text x="181" y="121.5">IR Camera</text>
<text x="97.8" y="130.7">Ethernets</text>
<text x="254.2" y="126.1">MIPI Display x2</text>
<text x="180.1" y="134.3">SCAN Camera</text>
<text x="93.3" y="153.5">USB3.0 Type-A HOST</text>
<text x="183.8" y="153.5">ADC</text>
<text x="183.8" y="162.7">DAC</text>
<text x="183.8" y="171.8">SPDIF</text>
</g>
<text font-size="1.9" x="59.4" y="101.6">REF3318</text>
<g font-size="1.8">
<text x="30.2" y="58.5">NB679</text>
<text x="46.2" y="55.8">VDD_5V</text>
<text x="44.8" y="99.7">VDD_3V3</text>
<text x="44.8" y="110.7">VDD_5V</text>
<text x="74.1" y="110.7">VDD_3V3</text>
<text x="205.7" y="110.7">VDD_5V</text>
<text x="129.8" y="114.3">VSYS_4V</text>
<text x="74.1" y="123.4">VDD_1V8</text>
<text x="129.8" y="122.5">VDD_1V5</text>
<text x="129.8" y="135.3">VSYS_4V</text>
<text x="73.2" y="140.8">VDD_1V5</text>
<text x="129.8" y="141.7">VSYS_4V</text>
<text x="129.8" y="154.5">VSYS_4V</text>
<text x="129.8" y="163.7">VSYS_4V</text>
<text x="129.8" y="172.8">VSYS_4V</text>
</g>
<g font-size="1.3">
<text x="65.8" y="25.1">VLDO3</text>
<text x="65.8" y="29.6">VLDO2</text>
<text x="74.1" y="28.7">DVDD08_AON</text>
<text x="74.1" y="24.2">DVDD18_AON</text>
<text x="74.1" y="35.1">DVDD08_CPU</text>
<text x="60.3" y="36">BUCKCORE1&amp;2</text>
<text x="64" y="40.6">BUCKMIO</text>
<text x="74.1" y="39.7">DVDD08_CPU_MEM</text>
<text x="63.1" y="47">BUCKPERI</text>
<text x="74.1" y="46.1">DVDD08_DDR</text>
<text x="65.8" y="51.6">VLDO4</text>
<text x="74.1" y="50.7">VDD_DDR_1V8</text>
<text x="172.8" y="51.6">VDD1</text>
<text x="63.1" y="56.2">BUCKMEM</text>
<text x="74.1" y="55.2">VDD_DDR_1V1</text>
<text x="74.1" y="59.8">VDD_DDR_0V6</text>
<text x="172.8" y="56.2">VDD2/VDDQ</text>
<text x="64" y="60.7">BUCKPRO</text>
<text x="172.8" y="60.7">VDDQ_4X</text>
<text x="64.9" y="71.7">VLDO11</text>
<text x="65.8" y="67.1">VLDO9</text>
<text x="74.1" y="70.8">DVDD18_AP</text>
<text x="74.1" y="66.2">AVDD33_USB3</text>
<text x="172.8" y="71.7">VCC</text>
<text x="74.1" y="75.4">DVDD08_AP</text>
<text x="65.8" y="80.8">VLDO1</text>
<text x="73.2" y="79.9">AVDD08_MIPI_HDMI</text>
<text x="64.9" y="90">VLDO10</text>
<text x="65.8" y="85.4">VLDO5</text>
<text x="73.2" y="84.5">AVDD18_MIPI_HDMI</text>
<text x="74.1" y="89.1">DVDD33_EMMC</text>
<text x="172.8" y="90">VCC</text>
<text x="74.1" y="93.6">DVDD18_EMMC</text>
<text x="172.8" y="94.6">VCCQ</text>
<text x="75.9" y="100">ADC_VREF</text>
<text x="92.4" y="113.7">VIO</text>
<text x="92.4" y="111.9">VBAT</text>
<text x="175.6" y="111.9">AVDD28</text>
<text x="175.6" y="113.7">DVDD18</text>
<text x="250.6" y="111.9">TPVDD28</text>
<text x="175.6" y="115.6">DVDD12</text>
<text x="93.3" y="122.9">VCC(Load Switch)</text>
<text x="175.6" y="123.8">AVDD25</text>
<text x="175.6" y="125.6">DVDD18</text>
<text x="250.6" y="122">DVDD18</text>
<text x="175.6" y="127.5">DVDD12</text>
<text x="235.9" y="130.2">LCD BIAS</text>
<text x="250.6" y="131.1">VSP</text>
<text x="92.4" y="134.8">PHY_1V8</text>
<text x="92.4" y="133">PHY_3V3</text>
<text x="175.6" y="136.6">AVDD28</text>
<text x="250.6" y="133">VSN</text>
<text x="175.6" y="141.2">DVDD18</text>
<text x="175.6" y="143">DVDD12</text>
<text x="235.9" y="140.3">LCD BACKLIGHT</text>
<text x="250.6" y="143">LED-</text>
<text x="250.6" y="141.2">LED+</text>
<text x="175.6" y="144.8">DVDD28</text>
<text x="175.6" y="155.8">ADC_3V3</text>
<text x="93.3" y="156.7">5V/0.9A</text>
<text x="175.6" y="165">DAC_3V3</text>
<text x="175.6" y="174.1">SPDIF_3V3</text>
</g>
<text font-size="1.2" x="233.1" y="36.6">8ms</text>
<g font-size="1.1" fill="#00f">
<text x="90.5" y="23">DVDD18_AON</text>
<text x="102.4" y="23">AVDD18_PLL_AON</text>
<text x="117" y="23">AVDD18_POR_RC</text>
<text x="132.6" y="23">AVDD18_ADC</text>
<text x="90.5" y="27.6">DVDD08_AON</text>
<text x="102.4" y="27.6">DVDD08_PLL_AON</text>
<text x="90.5" y="34">DVDD08_CPU</text>
<text x="90.5" y="38.6">DVDD08_CPU_MEM</text>
</g>
<g font-size="1.1" fill="#800000">
<text x="117" y="27.6">DVDD08_USB3</text>
<text x="130.7" y="27.6">DVDD08_USB3_VP</text>
<text x="146.3" y="27.6">DVDD08_USB3_VPTX0</text>
<text x="90.5" y="65.1">AVDD33_USB3</text>
<text x="104.2" y="65.1">DVDD33_USB3_VPH</text>
<text x="90.5" y="69.7">DVDD18_AP</text>
<text x="104.2" y="69.7">AVDD18_TS_0</text>
<text x="117" y="69.7">AVDD18_TS_1</text>
<text x="131.7" y="69.7">AVDD18_TS_VM</text>
<text x="146.3" y="69.7">AVDD18_PLL_AP</text>
<text x="90.5" y="74.2">DVDD08_AP</text>
<text x="104.2" y="74.2">DVDD08_PLL_AP</text>
<text x="90.5" y="78.8">AVDD08_MIPI_HDMI</text>
<text x="90.5" y="83.4">AVDD18_MIPI_HDMI</text>
<text x="105.2" y="83.4">DVDD18_EFUSE</text>
<text x="90.5" y="87.9">DVDDIO33_EMMC</text>
<text x="90.5" y="92.5">DVDDIO18_EMMC</text>
<text x="90.5" y="98.9">ADC_VREF</text>
</g>
<g font-size="1.1" fill="#008000">
<text x="90.5" y="45">DVDD08_DDR</text>
<text x="103.3" y="45">DVDD08_PLL_DDR</text>
<text x="90.5" y="49.5">AVDD18_PLL_DDR</text>
<text x="103.3" y="49.5">AVDD18_PLL_DDR_0</text>
<text x="118" y="49.5">AVDD18_PLL_DDR_1</text>
<text x="90.5" y="54.1">DVDD11_DDR_VDDQ_0</text>
<text x="90.5" y="58.7">DVDD_DDR_VDDQLP_0</text>
<text x="118" y="54.1">DVDD11_DDR_VDDQ_1</text>
<text x="118" y="58.7">DVDD_DDR_VDDQLP_1</text>
</g>
<text font-size="1" x="220.3" y="32">冷起自动上电，后续长按关机，短按开机</text>
<g font-size=".9">
<text x="220.4" y="33.8">PowerOn</text>
<text x="220.4" y="39.3">AVDD33_USB3</text>
<text x="220.4" y="36.6">DVDD18_AON</text>
<text x="220.4" y="44.8">DVDD08_CPU</text>
<text x="220.4" y="42.1">DVDD08_AON</text>
<text x="220.4" y="47.5">DVDD08_CPU_MEM</text>
<text x="220.4" y="50.3">DVDD08_DDR</text>
<text x="220.4" y="53">VDD_DDR_1V8(VDD1)</text>
<text x="220.4" y="55.8">VDD_DDR_1V1(DDR_VDDQ)</text>
<text x="220.4" y="58.5">VDD_DDR_0V6(DDR_VDDQLP)</text>
<text x="220.4" y="64">DVDD08_AP</text>
<text x="220.4" y="61.3">DVDD18_AP</text>
<text x="220.4" y="66.7">AVDD08_MIPI_HDMI</text>
<text x="220.4" y="69.5">AVDD18_MIPI_HDMI</text>
<text x="220.4" y="75">DVDD18_EMMC</text>
<text x="220.4" y="72.2">DVDD33_EMMC</text>
<text x="220.4" y="77.7">RESETn</text>
<text x="266.3" y="176.9">Project:</text>
<text x="266.4" y="178.7">File:</text>
<text x="270.8" y="177">MV051</text>
<text x="270.9" y="178.8">Power Diagram and Sequence</text>
</g>
<g font-size=".8">
<text x="287.9" y="181.8">3</text>
<text x="290.6" y="181.8">24</text>
</g>
<g font-size=".7">
<text x="30.2" y=".7">5</text>
<text x="88.7" y=".7">4</text>
<text x="147.2" y=".7">3</text>
<text x="205.8" y=".7">2</text>
<text x="264.3" y=".7">1</text>
<text x=".2" y="24.3">D</text>
<text x="293.8" y="24.3">D</text>
<text x=".2" y="70.1">C</text>
<text x="293.8" y="70.1">C</text>
<text x=".2" y="115.8">B</text>
<text x="293.8" y="115.8">B</text>
<text x=".2" y="161.5">A</text>
<text x="293.8" y="161.5">A</text>
<text x="30.2" y="184.5">5</text>
<text x="88.7" y="184.5">4</text>
<text x="147.2" y="184.5">3</text>
<text x="205.8" y="184.5">2</text>
<text x="264.3" y="184.5">1</text>
</g>
<g font-size=".6">
<text x="266.4" y="180.3">Date:</text>
<text x="266.4" y="181.5">Designed by:</text>
<text x="271.4" y="180.3">Monday, February 26, 2024</text>
<text x="271.5" y="181.5">&lt;designer&gt;</text>
<text x="284.6" y="181.5">Sheet:</text>
<text x="284.7" y="180.3">Rev:</text>
<text x="287.8" y="180.3">X1.0</text>
<text x="289.3" y="181.5">of</text>
</g>
</svg>
